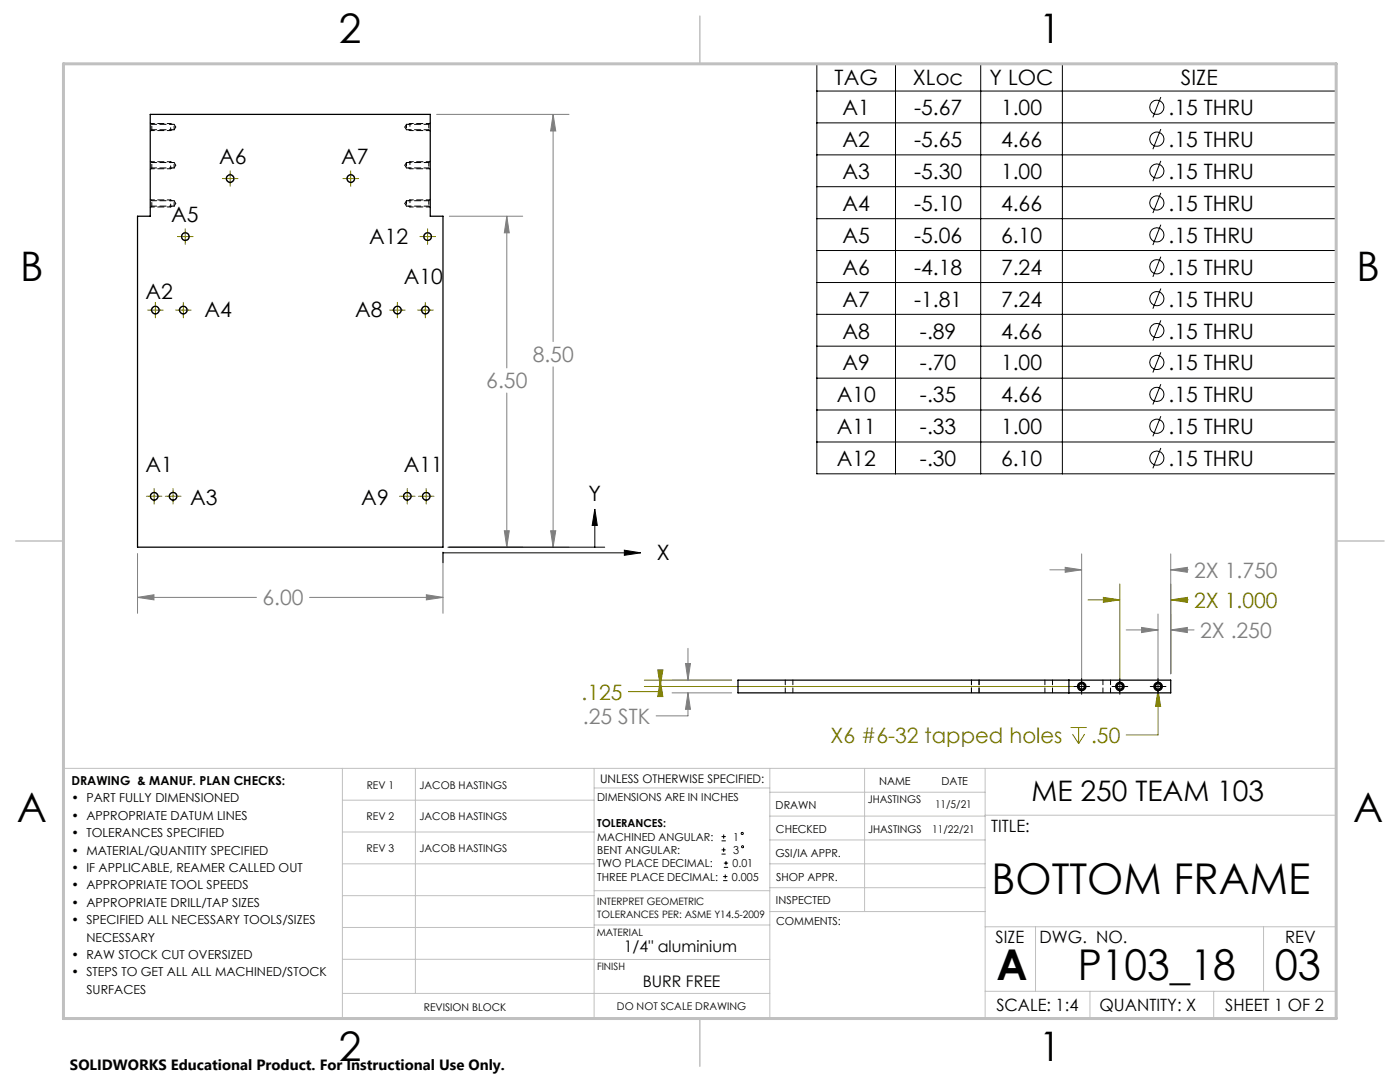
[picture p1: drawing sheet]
<svg xmlns="http://www.w3.org/2000/svg" width="279mm" height="216mm" viewBox="0 0 279 216" stroke-linecap="round" stroke-linejoin="round" font-family="sans-serif">
<g fill="none" stroke="#808000" stroke-width=".2">
<path d="M44.4 35.6h3.1M45.9 34.1v3.1M68.4 35.6h3.2M70 34.1v3.1M35.4 47.2h3.2M37 45.6v3.2M83.8 47.2h3.1M85.3 45.6v3.2M29.5 61.9h3.1M31 60.3v3.1M35 61.9h3.1M36.6 60.3v3.1"/>
<path d="M77.8 61.9h3.1M79.3 60.3v3.1M83.3 61.9h3.2M84.9 60.3v3.1M29.2 99h3.1M30.8 97.5v3.1M33 99h3.1M34.5 97.5v3.1M79.7 99h3.1M81.3 97.5v3.1M83.5 99h3.1M85.1 97.5v3.1"/>
<path d="M217.1 119.7h6.4M220.2 119.2l3.3 .5-3.3 .5zM223.5 116.5v19.2M233.6 119.7l3.4-.5v1zM233.6 116.5v17.9M233.6 119.7h3.5M128.6 137h86M128.6 135.7h17.4M131.3 133.7h1l-.5 3.3zM131.8 135.7l.5 3.3h-1zM131.8 135.7v2.3h-6.4M231.1 137.7l.5 3.3h-1z"/>
<path d="M231.1 137.7v8.9h-6.3M213.6 145.2h3.3M214 146.5l1.3 1.9M215.3 145.2v3.2M216.5 146.5l-1.2 1.9"/>
</g>
<g fill="none" stroke="#000" stroke-width=".2">
<path d="M163 12.7h103.7v81.8h-103.7zM163 18.2h103.7M178.7 12.7v81.8M195.7 12.7v81.8M212 12.7v81.8M231.7 19.4l-1.6 4M163 24.5h103.7M163 30.9h103.7M163 37.3h103.7M231.7 25.8l-1.6 4M231.7 32.1l-1.6 4.1M231.7 38.5l-1.6 4"/>
<path d="M163 43.6h103.7M163 50h103.7M163 56.4h103.7M231.7 44.8l-1.6 4.1M231.7 51.2l-1.6 4M231.7 57.6l-1.6 4M163 62.7h103.7M163 69.1h103.7M163 75.5h103.7M231.7 63.9l-1.6 4.1M231.7 70.3l-1.6 4M231.7 76.7l-1.6 4"/>
<path d="M163 81.8h103.7M163 88.2h103.7M231.7 83l-1.6 4.1M231.7 89.4l-1.6 4.1M88.4 110.2v2.1M88.4 110.3h36.2M89.4 109.2h31.3M118.7 101.6l.5 3.2h-1zM118.7 104.8v4.4M124.6 109.8l3.3 .5-3.3 .5zM214.3 137h3.2M215.9 135.4v3.1"/>
<path d="M221.9 137h3.2M223.5 135.4v3.1M229.6 137h3.1M231.1 135.4v3.1M144 167.8h.9M144 166.9h.9M144 170.4h.8M144 169.6h.8M144.3 175.7h.9M144.3 174.9h.9M144.4 166.5v.9M144.4 169.2v.8"/>
<path d="M144.5 173.1h.8M144.5 172.2h.8M144.7 174.5v.8M144.9 171.8v.8"/>
<circle cx="230.9" cy="21.4" r="1.42"/>
<circle cx="230.9" cy="27.8" r="1.41"/>
<circle cx="230.9" cy="34.1" r="1.41"/>
<circle cx="230.9" cy="53.2" r="1.42"/>
<circle cx="230.9" cy="40.5" r="1.42"/>
<circle cx="230.9" cy="59.6" r="1.41"/>
<circle cx="230.9" cy="46.9" r="1.41"/>
<circle cx="230.9" cy="66" r="1.42"/>
<circle cx="230.9" cy="78.7" r="1.42"/>
<circle cx="230.9" cy="72.3" r="1.41"/>
<circle cx="230.9" cy="85.1" r="1.41"/>
<circle cx="230.9" cy="91.4" r="1.41"/>
<circle cx="148.1" cy="166.3" r=".21"/>
<circle cx="148.2" cy="169" r=".21"/>
</g>
<g fill="none" stroke="#808080" stroke-width=".2">
<path d="M87.1 22.8h26.5M110.4 22.8l.5 3.3h-1zM110.4 22.8v45.4M89.7 43.1h14.6M101.1 43.1l.5 3.4h-1zM101.1 43.1v30.3M101.1 78.4v30.8M110.4 73.2v36M27.4 119.2l3.3-.5v1zM27.4 110.5v11.9M27.4 119.2h23.8M61.8 119.2h26.6"/>
<path d="M85.1 118.7l3.3 .5-3.3 .5zM88.4 110.5v11.9M89.7 109.2h23.9M100.6 105.9h1l-.5 3.3zM109.9 105.9h1l-.5 3.3zM209.5 113.7h6.4M212.6 113.2l3.3 .5-3.3 .5zM215.9 110.5v25.2M233.6 113.7l3.4-.5v1zM233.6 110.5v23.9M233.6 113.7h3.5M134.1 135.7h11.9"/>
<path d="M134.1 138.3h11.9M136.8 132.4h1l-.5 3.3zM137.3 138.3l.5 3.2h-1zM137.3 138.3v4.5h-6.3M137.3 129.4v6.3M224.8 125.7h6.3M227.8 125.2l3.3 .5-3.3 .5zM231.1 122.5v13.2M233.6 125.7l3.4-.5v1zM233.6 125.7h4.7"/>
</g>
<g fill="none" stroke="#808080" stroke-width=".25">
<circle cx="45.9" cy="35.6" r=".76"/>
<circle cx="70" cy="35.6" r=".76"/>
<circle cx="37" cy="47.2" r=".76"/>
<circle cx="85.3" cy="47.2" r=".76"/>
<circle cx="31" cy="61.9" r=".75"/>
<circle cx="36.6" cy="61.9" r=".76"/>
<circle cx="79.3" cy="61.9" r=".76"/>
<circle cx="84.9" cy="61.9" r=".76"/>
<circle cx="30.8" cy="99" r=".76"/>
<circle cx="34.5" cy="99" r=".76"/>
<circle cx="81.3" cy="99" r=".76"/>
<circle cx="85.1" cy="99" r=".76"/>
<circle cx="215.9" cy="137" r=".73"/>
<circle cx="215.9" cy="137" r=".72"/>
<circle cx="223.5" cy="137" r=".73"/>
<circle cx="223.5" cy="137" r=".72"/>
<circle cx="231.1" cy="137" r=".72"/>
</g>
<path d="M215.2 137a.7 .7 0 0 0 1 .6 .7 .7 0 0 0 .1-1.2 .7 .7 0 0 0-1.1 .4v.2M216.6 137a.7 .7 0 0 1-1 .6 .7 .7 0 0 1-.1-1.2 .7 .7 0 0 1 1.1 .4v.2M222.8 137a.7 .7 0 0 0 1 .6 .7 .7 0 0 0 .1-1.2 .7 .7 0 0 0-1.1 .4v.2M224.2 137a.7 .7 0 0 1-1 .6 .7 .7 0 0 1-.1-1.2 .7 .7 0 0 1 1.1 .4v.2M230.4 137a.7 .7 0 0 0 1.1 .6 .7 .7 0 0 0 .1-1.2 .7 .7 0 0 0-1.2 .4v.2M231.8 137a.7 .7 0 0 1-1 .6 .7 .7 0 0 1-.1-1.2 .7 .7 0 0 1 1.1 .4v.2" fill="none" stroke="#000" stroke-width=".2" stroke-dasharray="1.3 .6" stroke-dashoffset=".3" stroke-linecap="butt"/>
<g fill="none" stroke="#c0c0c0" stroke-width=".2">
<path d="M12.7 153.3h254v49.9h-240M68.3 153.3v49.9M68.3 159.7h50.3M82.9 153.3v44.9M118.6 153.3v49.9M118.6 157.2h35M153.6 153.3v49.9M153.6 158.1h43M172.5 153.3v28.6M196.6 153.3v49.9M68.3 166h50.3M68.3 178.7h50.3"/>
<path d="M68.3 172.4h50.3M118.6 177.7h35M153.6 162.8h43M153.6 177.1h43M153.6 172.4h43M153.6 167.6h43M196.6 162.7h70.1M68.3 198.2h85.3M68.3 191.4l85.3 .1M68.3 185.1h50.3M118.6 184.6h35M153.6 181.9h43"/>
<path d="M196.6 184.9h70.1M196.6 197.8h70.1M206.7 184.9v12.9M217.5 197.8v5.4M242.2 197.8v5.4M252.2 184.9v12.9"/>
</g>
<path d="M139.7 3.2v9.5M3.1 107.9h9.6M266.7 107.9h9.5M139.7 203.2v9.6" fill="none" stroke="#c0c0c0" stroke-width=".3"/>
<path d="M12.7 12.7h254v190.5h-254z" fill="none" stroke="#c0c0c0" stroke-width=".6"/>
<path d="M30.1 39.9h4M30.1 32.3h4M30.1 33.7h4M30.1 24.7h4M30.1 26.1h4M85.7 26.1h-3.9M85.7 24.7h-3.9M85.7 33.7h-3.9M85.7 32.3h-3.9M85.7 39.9h-3.9M30.1 41.3h4M85.7 41.3h-3.9" fill="none" stroke="#000" stroke-width=".2" stroke-dasharray="1.3 .6" stroke-dashoffset=".6"/>
<path d="M34.1 39.9l.2 .2M34.1 33.7l.2-.2M34.1 32.3l.2 .1M34.1 26.1l.2-.2M34.1 24.7l.2 .1M81.8 24.7l-.3 .1M81.8 26.1l-.3-.2M81.8 32.3l-.3 .1M81.8 33.7l-.3-.2M81.8 39.9l-.3 .2M34.1 41.3l.2-.2M81.8 41.3l-.3-.2" fill="none" stroke="#000" stroke-width=".2" stroke-dasharray="1.3 .6"/>
<path d="M34.1 33.7v-1.4M34.1 26.1v-1.4M81.8 24.7v1.4M81.8 32.3v1.4M81.8 39.9v1.4M34.1 41.3v-1.4" fill="none" stroke="#000" stroke-width=".2" stroke-dasharray="1.3 .6" stroke-dashoffset=".7"/>
<path d="M233.6 119.7l3.4-.5v1zM220.2 119.2l3.3 .5-3.3 .5zM231.1 137.7l-.5 3.3h1zM131.3 133.7h1l-.5 3.3zM131.8 135.7l.5 3.3h-1z" fill="#808000"/>
<path d="M27.4 119.2l3.3-.5v1zM85.1 118.7l3.3 .5-3.3 .5zM100.6 105.9h1l-.5 3.3zM101.1 43.1l.5 3.4h-1zM110.4 22.8l.5 3.3h-1zM109.9 105.9h1l-.5 3.3zM233.6 125.7l3.4-.5v1zM227.8 125.2l3.3 .5-3.3 .5zM233.6 113.7l3.4-.5v1zM212.6 113.2l3.3 .5-3.3 .5zM136.8 132.4h1l-.5 3.3zM137.3 138.3l.5 3.2h-1z" fill="#808080"/>
<path d="M124.6 109.8l3.3 .5-3.3 .5zM118.7 101.6l.5 3.2h-1z" fill="#000"/>
<g fill="none" stroke="#000" stroke-width=".25">
<path d="M30 22.8h55.9v20.3h2.5v66.1h-61v-66.1h2.6zM147.3 135.7h86.3v2.6h-86.3zM213.3 135.7v2.6"/>
<circle cx="45.9" cy="35.6" r=".76"/>
<circle cx="70" cy="35.6" r=".76"/>
<circle cx="37" cy="47.2" r=".76"/>
<circle cx="85.3" cy="47.2" r=".76"/>
<circle cx="31" cy="61.9" r=".75"/>
<circle cx="36.6" cy="61.9" r=".75"/>
<circle cx="79.3" cy="61.9" r=".75"/>
<circle cx="84.9" cy="61.9" r=".75"/>
<circle cx="30.8" cy="99" r=".76"/>
<circle cx="34.5" cy="99" r=".76"/>
<circle cx="81.3" cy="99" r=".76"/>
<circle cx="85.1" cy="99" r=".76"/>
<circle cx="215.9" cy="137" r=".84"/>
<circle cx="215.9" cy="137" r=".54"/>
<circle cx="223.5" cy="137" r=".84"/>
<circle cx="223.5" cy="137" r=".54"/>
<circle cx="231.1" cy="137" r=".84"/>
<circle cx="231.1" cy="137" r=".54"/>
</g>
<path d="M30.3 25.9v-1.1M30.3 33.5v-1.1M34.8 25.9v-1.1M34.8 33.5v-1.1M81.1 24.8v1.1M81.1 32.4v1.1M85.6 24.8v1.1M85.6 32.4v1.1M30.3 41.1v-1M34.8 41.1v-1M81.1 40.1v1M85.6 40.1v1" fill="none" stroke="#000" stroke-width=".2" stroke-dasharray="1.3 .6" stroke-dashoffset=".5"/>
<g fill="none" stroke="#000" stroke-width=".2" stroke-dasharray="1.3 .6">
<path d="M30 26.2l.3-.3M30 33.8l.3-.3M30.3 24.8l-.3-.3M30.3 32.4l-.3-.3M34.8 25.9l.3-.5M34.8 33.5l.3-.5M35.1 25.4l-.3-.6M35.1 33l-.3-.6M80.8 25.4l.3 .5M80.8 33l.3 .5M81.1 24.8l-.3 .6M81.1 32.4l-.3 .6"/>
<path d="M85.6 25.9l.3 .3M85.6 33.5l.3 .3M85.9 24.5l-.3 .3M85.9 32.1l-.3 .3M85.9 39.8l-.3 .2M30 41.4l.3-.3M30.3 40.1l-.3-.3M34.8 41.1l.3-.5M35.1 40.6l-.3-.6M80.8 40.6l.3 .5M81.1 40.1l-.3 .5M85.6 41.1l.3 .3"/>
</g>
<g fill="none" stroke="#000" stroke-width=".2" stroke-dasharray="1.3 .6" stroke-dashoffset=".3">
<path d="M30.3 25.9h4.5M30.3 33.5h4.5M34.8 24.8h-4.5M34.8 32.4h-4.5M81.1 25.9h4.5M81.1 33.5h4.5M85.6 24.8h-4.5M85.6 32.4h-4.5M30.3 41.1h4.5M34.8 40.1h-4.5M81.1 41.1h4.5M85.6 40.1h-4.5"/>
<path d="M156.7 135.7v2.5M158.2 138.2v-2.5M193.9 135.7v2.5M195.4 138.2v-2.5M208.5 135.7v2.5M210.1 138.2v-2.5M220.1 135.7v2.5M221.6 138.2v-2.5"/>
</g>
<g font-size="8.5">
<text x="197.9" y="178.4">BOTTOM FRAME</text>
<text x="198.9" y="195.5">A</text>
<text x="215.1" y="195.5">P103_18</text>
<text x="254.4" y="195.5">03</text>
</g>
<g font-size="8.1">
<text x="67.6" y="8.5">2</text>
<text x="207.3" y="8.5">1</text>
<text x="4" y="56.2">B</text>
<text x="270.7" y="56.2">B</text>
<text x="3.3" y="164.1">A</text>
<text x="270" y="164.1">A</text>
<text x="67.6" y="211.7">2</text>
<text x="207.3" y="211.7">1</text>
</g>
<text font-size="5.6" x="205.9" y="159.9">ME 250 TEAM 103</text>
<g font-size="4.2">
<text x="166.6" y="17">TAG</text>
<text x="182.2" y="17">XLoc</text>
<text x="197.5" y="17">Y LOC</text>
<text x="235.7" y="17">SIZE</text>
<text x="168.1" y="23">A1</text>
<text x="182.4" y="23">-5.67</text>
<text x="199.8" y="23">1.00</text>
<text x="233.2" y="23">.15 THRU</text>
<text x="168.1" y="29.4">A2</text>
<text x="182.4" y="29.4">-5.65</text>
<text x="199.8" y="29.4">4.66</text>
<text x="233.2" y="29.4">.15 THRU</text>
<text x="43.7" y="32.8">A6</text>
<text x="68.1" y="32.8">A7</text>
<text x="168.1" y="35.7">A3</text>
<text x="182.4" y="35.7">-5.30</text>
<text x="199.8" y="35.7">1.00</text>
<text x="233.2" y="35.7">.15 THRU</text>
<text x="34.1" y="44.2">A5</text>
<text x="168.1" y="42.1">A4</text>
<text x="182.4" y="42.1">-5.10</text>
<text x="199.8" y="42.1">4.66</text>
<text x="233.2" y="42.1">.15 THRU</text>
<text x="73.7" y="48.7">A12</text>
<text x="168.1" y="48.4">A5</text>
<text x="182.4" y="48.4">-5.06</text>
<text x="199.8" y="48.4">6.10</text>
<text x="233.2" y="48.4">.15 THRU</text>
<text x="29" y="59.6">A2</text>
<text x="80.6" y="56.8">A10</text>
<text x="168.1" y="54.8">A6</text>
<text x="182.4" y="54.8">-4.18</text>
<text x="199.8" y="54.8">7.24</text>
<text x="233.2" y="54.8">.15 THRU</text>
<text x="40.8" y="63.2">A4</text>
<text x="70.9" y="63.3">A8</text>
<text x="168.1" y="61.2">A7</text>
<text x="182.4" y="61.2">-1.81</text>
<text x="199.8" y="61.2">7.24</text>
<text x="233.2" y="61.2">.15 THRU</text>
<text x="168.1" y="67.5">A8</text>
<text x="183.6" y="67.5">-.89</text>
<text x="199.8" y="67.5">4.66</text>
<text x="233.2" y="67.5">.15 THRU</text>
<text x="168.1" y="73.9">A9</text>
<text x="183.6" y="73.9">-.70</text>
<text x="199.8" y="73.9">1.00</text>
<text x="233.2" y="73.9">.15 THRU</text>
<text x="167" y="80.3">A10</text>
<text x="183.6" y="80.3">-.35</text>
<text x="199.8" y="80.3">4.66</text>
<text x="233.2" y="80.3">.15 THRU</text>
<text x="167" y="86.6">A11</text>
<text x="183.6" y="86.6">-.33</text>
<text x="199.8" y="86.6">1.00</text>
<text x="233.2" y="86.6">.15 THRU</text>
<text x="29" y="94.3">A1</text>
<text x="80.6" y="94.3">A11</text>
<text x="167" y="93">A12</text>
<text x="183.6" y="93">-.30</text>
<text x="199.8" y="93">6.10</text>
<text x="233.2" y="93">.15 THRU</text>
<text x="37.9" y="100.7">A3</text>
<text x="72.1" y="100.7">A9</text>
<text x="117.5" y="100">Y</text>
<text x="131.1" y="111.8">X</text>
</g>
<g font-size="4.2" fill="#808080">
<text x="97.1" y="77.5">6.50</text>
<text x="106.3" y="72.2">8.50</text>
<text x="238.3" y="115.3">2X 1.750</text>
<text x="52.4" y="120.8">6.00</text>
<text x="239.5" y="127.3">2X .250</text>
<text x="116.3" y="144.4">.25 STK</text>
</g>
<g font-size="4.2" fill="#808000">
<text x="238.3" y="121.3">2X 1.000</text>
<text x="116.1" y="139.6">.125</text>
<text x="165.8" y="148.2">X6 #6-32 tapped holes</text>
<text x="217.7" y="148.2">.50</text>
</g>
<g font-size="3.4">
<text x="197.8" y="166">TITLE:</text>
<text x="198.7" y="188.1">SIZE</text>
<text x="207.5" y="188.1">DWG. NO.</text>
<text x="256.5" y="188.2">REV</text>
<text x="198.8" y="201.7">SCALE: 1:4</text>
<text x="219.4" y="201.7">QUANTITY: X</text>
<text x="244.5" y="201.7">SHEET 1 OF 2</text>
</g>
<g font-size="3.2">
<text x="124.5" y="189.9">1/4&quot; aluminium</text>
<text x="128.3" y="197">BURR FREE</text>
</g>
<text font-size="3" x="14" y="213.5">SOLIDWORKS Educational Product. For Instructional Use Only.</text>
<g font-size="2.5">
<text x="14.2" y="156.7">DRAWING &amp; MANUF. PLAN CHECKS:</text>
<text x="14.2" y="160.1">• PART FULLY DIMENSIONED</text>
<text x="14.2" y="163.6">• APPROPRIATE DATUM LINES</text>
<text x="14.2" y="167.1">• TOLERANCES SPECIFIED</text>
<text x="14.2" y="170.5">• MATERIAL/QUANTITY SPECIFIED</text>
<text x="14.2" y="174">• IF APPLICABLE, REAMER CALLED OUT</text>
<text x="14.2" y="177.5">• APPROPRIATE TOOL SPEEDS</text>
<text x="14.2" y="180.9">• APPROPRIATE DRILL/TAP SIZES</text>
<text x="14.2" y="184.4">• SPECIFIED ALL NECESSARY TOOLS/SIZES</text>
<text x="14.2" y="191.4">• RAW STOCK CUT OVERSIZED</text>
<text x="17.2" y="187.9">NECESSARY</text>
<text x="14.2" y="194.8">• STEPS TO GET ALL ALL MACHINED/STOCK</text>
<text x="17.2" y="198.3">SURFACES</text>
</g>
<text font-size="2.4" x="119.8" y="156.2">UNLESS OTHERWISE SPECIFIED:</text>
<g font-size="2.2">
<text x="119.2" y="159.8">DIMENSIONS ARE IN INCHES</text>
<text x="154.8" y="161.4">DRAWN</text>
<text x="175.4" y="156.6">NAME</text>
<text x="187.9" y="156.7">DATE</text>
<text x="119.2" y="165.1">TOLERANCES:</text>
<text x="119.2" y="167.8">MACHINED ANGULAR:</text>
<text x="146.3" y="167.8">1</text>
<text x="154.9" y="166.3">CHECKED</text>
<text x="119.2" y="173.1">TWO PLACE DECIMAL:</text>
<text x="119.2" y="170.4">BENT ANGULAR:</text>
<text x="146.2" y="173.1">0.01</text>
<text x="146.4" y="170.4">3</text>
<text x="154.8" y="170.9">GSI/IA APPR.</text>
<text x="119.2" y="175.7">THREE PLACE DECIMAL:</text>
<text x="146.1" y="175.7">0.005</text>
<text x="154.9" y="175.7">SHOP APPR.</text>
<text x="154.9" y="180.4">INSPECTED</text>
<text x="154.9" y="184.6">COMMENTS:</text>
</g>
<g font-size="2.1">
<text x="73.2" y="157.4">REV 1</text>
<text x="83.7" y="157.4">JACOB HASTINGS</text>
<text x="173.2" y="160.2">JHASTINGS</text>
<text x="186.6" y="161.2">11/5/21</text>
<text x="73.1" y="163.6">REV 2</text>
<text x="83.7" y="163.6">JACOB HASTINGS</text>
<text x="173.2" y="166.1">JHASTINGS</text>
<text x="186" y="166.1">11/22/21</text>
<text x="73.1" y="170.1">REV 3</text>
<text x="83.7" y="170.1">JACOB HASTINGS</text>
<text x="84.6" y="201.7">REVISION BLOCK</text>
<text x="123.1" y="201.6">DO NOT SCALE DRAWING</text>
</g>
<g font-size="2">
<text x="119.2" y="180.6">INTERPRET GEOMETRIC</text>
<text x="119.2" y="183.1">TOLERANCES PER: ASME Y14.5-2009</text>
<text x="119.1" y="186.7">MATERIAL</text>
<text x="119.1" y="193.5">FINISH</text>
</g>
</svg>
